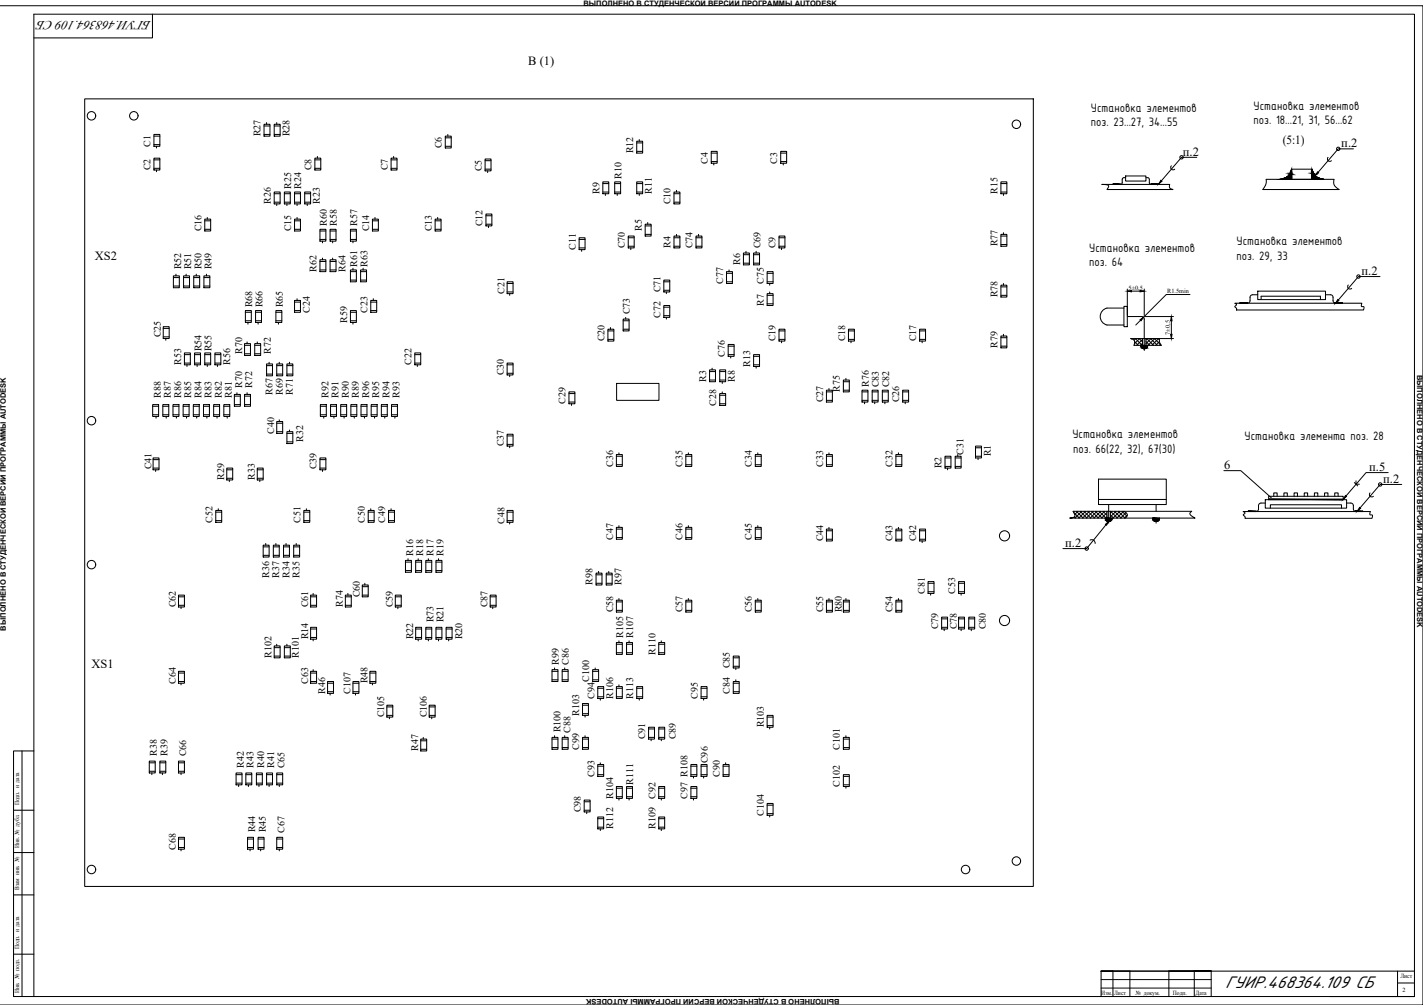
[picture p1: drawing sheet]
<svg xmlns="http://www.w3.org/2000/svg" width="841mm" height="594mm" viewBox="0 0 841 594" stroke-linecap="round" stroke-linejoin="round" font-family="sans-serif">
<g fill="none" stroke="#000" stroke-width=".59">
<path d="M0 3h841v591h-841M692 98a1.4 1.4 0 0 0 0 2 1.4 1.4 0 0 0 2 0M707 93h-9l-12 14M785 93a1.4 1.4 0 0 0 0 2 1.4 1.4 0 0 0 2 0M800 88h-9l-12 14M666 171v15M669 172h5M676 171v15M703 174h-14l-18 18M797 168a1.4 1.4 0 0 0 0 2 1.4 1.4 0 0 0 2 0M816 163h-13l-12 14M677 187h17"/>
<path d="M692 190v8M677 200h17M364 227h25v10h-25zM723 278h10l18 16M820 279h-13l-12 14M800 285l2 2M801 284v2h2M810 291a1.4 1.4 0 0 0 0 2 1.4 1.4 0 0 0 2 0M828 286h-12l-12 14M644 319a2 2 0 0 1 2 0 2 2 0 0 1 1 2M654 310l-12 14h-14M651 579h65"/>
<path d="M651 584h65"/>
<circle cx="698" cy="93" r="1"/>
<circle cx="791" cy="88" r="1"/>
<circle cx="803" cy="163" r="1"/>
<circle cx="816" cy="286" r="1"/>
<circle cx="642" cy="324" r="1"/>
</g>
<g fill="none" stroke="#000" stroke-width=".6">
<path d="M20 8h816v581h-816zM90 8v14h-70M50 58h561v466h-561zM91 79h3v7h-3zM156 73h4v7h-4zM156 74h4M156 79h4M158 72v1M162 73h4v7h-4zM162 74h4M162 79h4M164 72v1"/>
<path d="M265 79v1M91 93h3v8h-3zM91 99h3M91 94h3M91 85h3M91 80h3M92 86v1M186 93h4v8h-4zM186 99h4M186 94h4M188 92v1M231 93h4v8h-4z"/>
<path d="M231 99h4M231 94h4M233 92v1M263 80h4v7h-4zM263 86h4M263 81h4M287 94h3v7h-3zM287 100h3M287 95h3M376 83h4v7h-4zM376 89h4M376 84h4"/>
<path d="M378 82v1M420 89h4v7h-4zM420 95h4M420 90h4M422 96v1M461 89h4v7h-4zM461 95h4M461 90h4M463 96v1M92 101h.1M162 114h4v7h-4zM162 120h4"/>
<path d="M162 115h4M168 114h4v7h-4zM168 120h4M168 115h4M174 114h4v7h-4zM174 120h4M174 115h4M180 114h4v7h-4zM180 120h4M180 115h4M288 101v1M356 108h4v7h-4z"/>
<path d="M356 109h4M356 114h4M358 115v1M363 108h4v7h-4zM363 109h4M363 114h4M365 115v1M376 108h4v7h-4zM376 109h4M376 114h4M378 115v1M398 114h4v7h-4z"/>
<path d="M398 120h4M398 115h4M400 113v1M592 108h3v7h-3zM592 109h3M592 114h3M593 115v1M651 109h40v2l2 1h-39h1a1.5 1.5 0 0 0 0-2 1.5 1.5 0 0 0-2-1zM665 104h12v3h-12zM665 105h-1l-1 3-1 1M677 105l2 1v2l1 1h5M748 106h40v1a4 4 0 0 0 3 4v1h-45l2-3z"/>
<path d="M763 100h12v6h-12zM763 100a6 6 0 0 1-5 6h-2M775 100a7 7 0 0 0 6 6h1M121 130h4v7h-4zM121 136h4M121 131h4M123 129v1M164 121v1M170 121v1M174 130h4v7h-4zM174 136h4M174 131h4"/>
<path d="M176 121v1M176 129v1M182 121v1M189 136h4v7h-4zM189 137h4M195 136h4v7h-4zM195 137h4M207 136h4v7h-4zM207 137h4M220 130h4v7h-4zM220 136h4M220 131h4"/>
<path d="M222 129v1M257 130h4v7h-4zM257 136h4M257 131h4M259 129v1M287 127h4v7h-4zM287 133h4M287 128h4M289 134v1M371 140h4v7h-4zM381 133h4v7h-4zM381 139h4"/>
<path d="M381 134h4M383 132v1M398 140h4v7h-4zM400 139v1M411 140h4v7h-4zM413 139v1M460 140h4v7h-4zM592 139h3v7h-3zM592 140h3M593 138v1M189 154h4v7h-4zM189 142h4"/>
<path d="M189 160h4M189 155h4M191 143v1M191 153v1M195 154h4v7h-4zM195 142h4M195 160h4M195 155h4M197 143v1M197 153v1M207 160h4v7h-4zM207 142h4"/>
<path d="M209 143v1M209 159v1M213 160h4v7h-4zM215 159v1M342 141h4v7h-4zM342 142h4M342 147h4M344 148v1M371 146h4M371 141h4M373 147v1M398 146h4"/>
<path d="M398 141h4M411 146h4M411 141h4M431 160v1M439 150h4v7h-4zM439 156h4M439 151h4M441 149v1M445 150h4v7h-4zM445 156h4M445 151h4M447 149v1"/>
<path d="M460 146h4M460 141h4M462 147v1M592 145h3M102 163h4v7h-4zM102 169h4M102 164h4M104 162v1M108 163h4v7h-4zM108 169h4M108 164h4M110 162v1"/>
<path d="M115 163h3v7h-3zM115 169h3M115 164h3M116 162v1M121 163h3v7h-3zM121 169h3M121 164h3M122 162v1M174 178h4v7h-4zM174 179h4M176 177v1M207 161h4"/>
<path d="M207 166h4M213 161h4M213 166h4M219 178h4v7h-4zM219 179h4M221 177v1M300 167h3v7h-3zM300 173h3M300 168h3M301 174v1M392 166h4v7h-4zM392 167h4"/>
<path d="M392 172h4M394 173v1M429 161h4v7h-4zM429 167h4M429 162h4M453 161h4v7h-4zM453 174h4v7h-4zM453 175h4M453 167h4M453 162h4M453 180h4M455 168v1"/>
<path d="M455 173v1M592 169h3v7h-3zM592 170h3M592 175h3M593 168v1M730 179h75v1a1 1 0 0 0 0 1 1 1 0 0 0 1 0v2h-75v-1l-1-1 1-1zM733 179h4M743 172h40v5h-40zM743 174l-4 1v3l-2 1M745 177v-2h35v2M783 174l4 1 1 3 1 1M789 179h4"/>
<path d="M96 193h4v7h-4zM96 199h4M96 194h4M145 184h4v7h-4zM145 190h4M145 185h4M147 191v1M151 184h4v7h-4zM151 190h4M151 185h4M153 191v1M163 184h4v7h-4z"/>
<path d="M163 190h4M163 185h4M165 191v1M174 184h4M207 184h4v7h-4zM207 190h4M207 185h4M209 191v1M219 184h4M359 195h4v7h-4zM359 196h4M361 194v1"/>
<path d="M368 189h4v7h-4zM368 190h4M368 195h4M370 188v1M392 181h4v7h-4zM392 187h4M392 182h4M394 188v1M460 195h4v7h-4zM460 196h4M501 195h4v7h-4zM501 196h4"/>
<path d="M544 195h3v7h-3zM544 196h3M592 199h3v7h-3zM592 200h3M593 198v1M664 181h2v12h-2zM664 182h-10a5 5 0 0 0-4 5 5 5 0 0 0 4 5h10M666 187h9l1 1v16M98 200v1M109 209h4v7h-4zM109 210h4M109 215h4"/>
<path d="M111 216v1M115 209h4v7h-4zM115 210h4M115 215h4M117 216v1M121 209h4v7h-4zM121 210h4M121 215h4M123 216v1M127 209h4v7h-4zM127 210h4M127 215h4"/>
<path d="M129 216v1M145 203h3v7h-3zM145 209h3M145 204h3M146 202v1M151 203h3v7h-3zM151 209h3M151 204h3M152 202v1M158 215h3v7h-3zM158 216h3M159 214v1"/>
<path d="M164 215h3v7h-3zM164 216h3M165 214v1M170 215h3v7h-3zM170 216h3M171 214v1M245 209h4v7h-4zM245 210h4M245 215h4M247 216v1M300 215h3v7h-3zM300 216h3"/>
<path d="M359 201h4M419 219h4v7h-4zM419 220h4M421 218v1M425 219h4v7h-4zM425 220h4M430 204h4v7h-4zM430 210h4M430 205h4M432 211v1M445 210h4v7h-4zM445 216h4"/>
<path d="M445 211h4M447 217v1M460 201h4M462 202v1M501 201h4M503 202v1M544 201h3M545 202v1M592 205h3M668 200h17v2l1 2h-16v-1a2.1 2.1 0 0 0-1-3zM669 200h.1M670 204h1"/>
<path d="M671 202l2 2M671 200l4 4M671 200l-1 1M673 200l2 2M674 200l-4 3M674 204a2 2 0 0 0 2 2 2 2 0 0 0 2-2M675 200v4M675 201l-3 3M675 203l-1 1M676 206v1M677 200v4M677 202l3 2"/>
<path d="M678 200l4 4M678 200l-1 1M680 200l4 4M680 200l-3 3M682 200l4 4M683 200l-4 4M685 200v1M685 200l-4 4M685 202l-2 2M686 204h-1M90 239h4v7h-4zM96 239h4v7h-4z"/>
<path d="M102 239h4v7h-4zM108 239h4v7h-4zM114 239h4v7h-4zM120 239h4v7h-4zM126 239h4v7h-4zM132 239h4v7h-4zM139 233h3v7h-3zM139 239h3M139 234h3M140 232v1M145 233h3v7h-3zM145 239h3"/>
<path d="M145 234h3M146 232v1M158 221h3M164 221h3M170 221h3M189 239h4v7h-4zM195 239h4v7h-4zM201 239h4v7h-4zM207 239h4v7h-4zM213 239h4v7h-4zM219 239h4v7h-4zM225 239h4v7h-4z"/>
<path d="M231 239h4v7h-4zM300 221h3M301 222v1M336 232h4v7h-4zM336 238h4M336 233h4M338 239v1M419 225h4M425 233h4v7h-4zM425 239h4M425 234h4M425 225h4"/>
<path d="M427 226v1M427 232v1M488 231h4v7h-4zM488 237h4M488 232h4M490 230v1M498 225h4v7h-4zM498 231h4M498 226h4M500 224v1M509 231h4v7h-4zM509 237h4"/>
<path d="M509 232h4M511 238v1M515 231h4v7h-4zM515 237h4M515 232h4M517 238v1M521 231h4v7h-4zM521 237h4M521 232h4M523 238v1M533 231h4v7h-4zM533 237h4"/>
<path d="M533 232h4M535 238v1M90 245h4M90 240h4M92 246v1M96 245h4M96 240h4M98 246v1M102 245h4M102 240h4M104 246v1M108 245h4"/>
<path d="M108 240h4M110 246v1M114 245h4M114 240h4M116 246v1M120 245h4M120 240h4M122 246v1M126 245h4M126 240h4M128 246v1M132 245h4"/>
<path d="M132 240h4M134 246v1M164 249h3v7h-3zM164 255h3M164 250h3M165 248v1M170 255h3v7h-3zM170 256h3M171 254v1M189 245h4M189 240h4M191 246v1"/>
<path d="M195 245h4M195 240h4M197 246v1M201 245h4M201 240h4M203 246v1M207 245h4M207 240h4M209 246v1M213 245h4M213 240h4M215 246v1"/>
<path d="M219 245h4M219 240h4M221 246v1M225 245h4M225 240h4M227 246v1M231 245h4M231 240h4M233 246v1M300 257h3v7h-3zM300 258h3M90 271h4v7h-4z"/>
<path d="M90 277h4M90 272h4M92 278v1M134 277h4v7h-4zM134 278h4M152 277h4v7h-4zM152 278h4M170 261h3M189 271h4v7h-4zM189 277h4M189 272h4M191 278v1"/>
<path d="M300 263h3M301 264v1M364 269h4v7h-4zM364 270h4M364 275h4M366 268v1M405 269h4v7h-4zM405 270h4M405 275h4M407 268v1M446 269h4v7h-4zM446 270h4"/>
<path d="M446 275h4M448 268v1M488 269h4v7h-4zM488 270h4M488 275h4M490 268v1M529 269h4v7h-4zM529 270h4M529 275h4M531 268v1M559 270h3v7h-3zM559 271h3"/>
<path d="M559 276h3M560 277v1M565 270h3v7h-3zM565 271h3M565 276h3M566 269v1M577 264h3v7h-3zM577 270h3M577 265h3M578 271v1M134 283h4M136 284v1"/>
<path d="M152 283h4M154 284v1M649 283h40v15h-40zM649 295h40M655 298v11M683 298v4M745 297h3M745 297l-1 1-1 4h-5M748 295h48v5h-48zM750 295v-2h44v2M750 295h44M753 293v-2h2v2"/>
<path d="M759 293v-2h2v2M765 293v-2h2v2M771 293v-2h2v2M777 293v-2h2v2M783 293v-2h2v2M789 293v-2h2v2M796 297l3 1 1 3 1 1h9v1a1 1 0 0 0 0 1 1 1 0 0 0 1 0v2h-75v-1l-1-1 1-1-1-1h70M128 302h3v7h-3zM128 308h3M128 303h3M129 301v1M180 302h3v7h-3z"/>
<path d="M180 308h3M180 303h3M181 301v1M218 302h3v7h-3zM218 308h3M218 303h3M219 301v1M230 302h3v7h-3zM230 308h3M230 303h3M231 301v1M300 302h3v7h-3z"/>
<path d="M300 308h3M300 303h3M301 309v1M364 312h4v7h-4zM364 318h4M364 313h4M366 311v1M405 312h4v7h-4zM405 318h4M405 313h4M407 311v1M446 312h4v7h-4z"/>
<path d="M446 318h4M446 313h4M448 311v1M488 313h4v7h-4zM488 319h4M488 314h4M490 312v1M529 313h4v7h-4zM529 319h4M529 314h4M531 312v1M544 313h3v7h-3z"/>
<path d="M544 319h3M544 314h3M545 320v1M633 306h.1M634 302h70a1.7 1.7 0 0 0-1 2 1.7 1.7 0 0 0 2 2h1h-74a2.1 2.1 0 0 0 3-2zM635 303l3 3M635 302l-1 1M635 306h1M636 302l4 4M637 302l-2 2M638 302l4 4M639 302l-4 4"/>
<path d="M641 302l4 4M642 302l-4 4M643 302l4 4M644 302l-4 4M645 302l4 4M646 302l-4 4M647 302l4 4M648 302l-4 4M650 302l4 4M651 302l-4 4M652 302l2 3M653 302l-4 4"/>
<path d="M653 306a2 2 0 0 0 2 2 2 2 0 0 0 2-2M654 302v4M654 303l-3 3M654 305l-1 1M656 302v4M656 304l2 2M656 302l4 4M657 302l-1 1M659 302l4 4M660 302l-4 4M661 302l4 4M662 302l-4 4"/>
<path d="M663 302l3 3M664 302l-4 4M664 302l2 2-1 2M665 303l-3 3M666 305l-1 1M681 306a2 2 0 0 0 2 2 2 2 0 0 0 2-2M683 308v1M751 300v-2h42v2M156 322h3v7h-3zM156 323h3M156 328h3M157 321v1"/>
<path d="M162 322h3v7h-3zM162 323h3M162 328h3M163 321v1M168 322h3v7h-3zM168 323h3M168 328h3M169 321v1M174 322h3v7h-3zM174 323h3M174 328h3M175 321v1"/>
<path d="M240 331h3v7h-3zM240 332h3M240 337h3M241 330v1M246 331h3v7h-3zM246 332h3M246 337h3M247 330v1M252 331h3v7h-3zM252 332h3M252 337h3M253 330v1"/>
<path d="M258 331h3v7h-3zM258 332h3M258 337h3M259 330v1M352 339h4v7h-4zM352 340h4M354 338v1M358 339h4v7h-4zM358 340h4M360 338v1M105 352h4v7h-4zM105 358h4"/>
<path d="M105 353h4M107 359v1M184 352h3v7h-3zM184 358h3M184 353h3M185 351v1M204 352h4v7h-4zM204 358h4M204 353h4M206 351v1M214 346h4v7h-4zM214 352h4"/>
<path d="M214 347h4M216 345v1M234 352h3v7h-3zM234 358h3M234 353h3M235 359v1M290 352h3v7h-3zM290 358h3M290 353h3M291 359v1M352 345h4M358 345h4"/>
<path d="M364 355h4v7h-4zM364 356h4M366 354v1M405 355h4v7h-4zM405 356h4M407 354v1M446 355h4v7h-4zM446 356h4M448 354v1M488 355h4v7h-4zM488 356h4M490 354v1"/>
<path d="M498 355h4v7h-4zM498 356h4M500 354v1M529 355h4v7h-4zM529 356h4M531 354v1M549 344h3v7h-3zM549 350h3M549 345h3M550 351v1M567 344h3v7h-3zM567 350h3"/>
<path d="M567 345h3M568 351v1M184 371h3v7h-3zM184 377h3M184 372h3M185 378v1M246 371h3v7h-3zM246 377h3M246 372h3M247 378v1M252 371h3v7h-3zM252 377h3"/>
<path d="M252 372h3M253 378v1M258 371h3v7h-3zM258 377h3M258 372h3M259 378v1M264 371h3v7h-3zM264 377h3M264 372h3M265 378v1M364 380h4v7h-4zM364 361h4"/>
<path d="M366 379v1M370 380h4v7h-4zM372 379v1M389 380h4v7h-4zM391 379v1M405 361h4M446 361h4M488 361h4M498 361h4M529 361h4M557 365h3v7h-3zM557 371h3"/>
<path d="M557 366h3M558 372v1M567 365h3v7h-3zM567 371h3M567 366h3M568 372v1M573 365h3v7h-3zM573 371h3M573 366h3M574 372v1M105 397h4v7h-4zM105 398h4"/>
<path d="M162 382h4v7h-4zM162 388h4M162 383h4M164 381v1M168 382h4v7h-4zM168 388h4M168 383h4M170 381v1M184 397h3v7h-3zM184 398h3M185 396v1M219 397h3v7h-3z"/>
<path d="M219 398h3M326 396h4v7h-4zM326 397h4M328 395v1M332 396h4v7h-4zM332 397h4M334 395v1M350 396h4v7h-4zM350 397h4M352 395v1M364 381h4M364 386h4"/>
<path d="M370 381h4M370 386h4M389 381h4M389 386h4M433 388h4v7h-4zM433 394h4M433 389h4M435 395v1M105 403h4M107 404v1M184 403h3M194 403h3v7h-3z"/>
<path d="M194 409h3M194 404h3M195 410v1M209 403h3v7h-3zM209 409h3M209 404h3M210 410v1M219 403h3M220 404v1M229 417h3v7h-3zM229 418h3M254 417h3v7h-3z"/>
<path d="M254 418h3M326 402h4M332 402h4M344 416h4v7h-4zM344 417h4M350 402h4M353 406h4v7h-4zM353 412h4M353 407h4M355 413v1M364 406h4v7h-4zM364 412h4"/>
<path d="M364 407h4M366 405v1M376 406h4v7h-4zM376 412h4M376 407h4M378 413v1M414 406h4v7h-4zM414 412h4M414 407h4M416 413v1M433 403h4v7h-4zM433 409h4"/>
<path d="M433 404h4M435 402v1M229 423h3M230 424v1M249 437h3v7h-3zM249 438h3M250 436v1M254 423h3M255 424v1M326 436h4v7h-4zM326 437h4M328 435v1"/>
<path d="M332 436h4v7h-4zM332 437h4M334 435v1M344 436h4v7h-4zM344 437h4M344 422h4M346 423v1M346 435v1M383 430h4v7h-4zM383 436h4M383 431h4M385 437v1"/>
<path d="M389 430h4v7h-4zM389 436h4M389 431h4M391 437v1M453 423h4v7h-4zM453 429h4M453 424h4M455 430v1M498 436h4v7h-4zM498 437h4M500 435v1M13 444v145"/>
<path d="M20 444h-12v35h12M88 450h4v7h-4zM88 456h4M88 451h4M90 457v1M94 450h4v7h-4zM94 456h4M94 451h4M96 457v1M105 450h4v7h-4zM105 456h4M105 451h4"/>
<path d="M107 457v1M140 457h3v7h-3zM140 458h3M145 457h4v7h-4zM145 458h4M152 457h3v7h-3zM152 458h3M158 457h3v7h-3zM158 458h3M164 457h3v7h-3zM164 458h3M249 443h3"/>
<path d="M326 442h4M332 442h4M344 442h4M353 452h4v7h-4zM353 458h4M353 453h4M355 451v1M408 452h4v7h-4zM408 458h4M408 453h4M410 459v1M414 452h4v7h-4z"/>
<path d="M414 458h4M414 453h4M416 459v1M427 452h4v7h-4zM427 458h4M427 453h4M429 451v1M498 458h4v7h-4zM498 442h4M498 459h4M8 479v50M140 463h3"/>
<path d="M141 464v1M145 463h4M147 464v1M152 463h3M153 464v1M158 463h3M159 464v1M164 463h3M165 464v1M345 473h4v7h-4zM345 479h4M345 474h4"/>
<path d="M347 480v1M364 465h4v7h-4zM364 471h4M364 466h4M366 472v1M370 465h4v7h-4zM370 471h4M370 466h4M372 472v1M389 465h4v7h-4zM389 471h4M389 466h4"/>
<path d="M391 472v1M408 465h4v7h-4zM408 471h4M408 466h4M410 472v1M453 475h4v7h-4zM453 476h4M498 464h4M500 465v1M105 495h4v7h-4zM105 496h4M146 495h4v7h-4z"/>
<path d="M146 496h4M153 495h3v7h-3zM153 496h3M164 495h3v7h-3zM164 496h3M353 483h4v7h-4zM353 489h4M353 484h4M355 490v1M389 483h4v7h-4zM389 489h4M389 484h4"/>
<path d="M391 490v1M453 481h4M455 482v1M8 504h12M105 501h4M107 502v1M146 501h4M148 502v1M153 501h3M154 502v1M164 501h3M165 502v1"/>
<path d="M8 529v60h12M8 529h12M8 564h12M691 574v15M826 574v15M836 574h-185v15M658 589v-15h-7h17v15M706 589v-15h10h-25h25v15M826 581h10"/>
<circle cx="54" cy="68" r="2.5"/>
<circle cx="79" cy="68" r="2.5"/>
<circle cx="601" cy="73" r="2.5"/>
<circle cx="54" cy="249" r="2.5"/>
<circle cx="594" cy="317" r="3"/>
<circle cx="54" cy="334" r="2.5"/>
<circle cx="594" cy="367" r="3"/>
<circle cx="54" cy="514" r="2.5"/>
<circle cx="571" cy="514" r="2.5"/>
<circle cx="601" cy="509" r="2.5"/>
</g>
<g fill="#000" stroke="#000" stroke-width=".59">
<path d="M763 100v1zM763 102h-1zM775 100l1 1zM676 206h1zM655 308h1zM683 308h1z"/>
<path d="M658 109h4zM658 109h4z"/>
<path d="M680 109h5zM680 109h5z"/>
<path d="M763 101v1zM763 101v1z"/>
<path d="M762 102l1 1zM762 102l1 1z"/>
<path d="M762 103h1zM762 103h1z"/>
<path d="M762 103h1zM762 103h1z"/>
<path d="M762 103h1zM762 103h1z"/>
<path d="M762 103l1 1zM762 103l1 1z"/>
<path d="M762 104h1zM762 104h1z"/>
<path d="M761 104h2zM761 104h2z"/>
<path d="M761 104h2zM761 104h2z"/>
<path d="M761 104h2zM761 104h2z"/>
<path d="M761 104l2 1zM761 105h2z"/>
<path d="M761 105h2zM760 105h3z"/>
<path d="M760 105h3zM760 105h3z"/>
<path d="M760 105h3zM760 105h3z"/>
<path d="M760 105h3zM760 105h3z"/>
<path d="M760 105h3zM759 105h4z"/>
<path d="M759 105l4 1zM758 106h5z"/>
<path d="M758 106h5zM758 106h5z"/>
<path d="M758 106h5zM756 106h7z"/>
<path d="M775 101h1zM775 101h1z"/>
<path d="M775 101l1 1zM775 101l1 1h-1z"/>
<path d="M775 102h1zM775 102h1h-1z"/>
<path d="M775 102l1 1zM775 102l1 1z"/>
<path d="M775 103h2zM775 103h2z"/>
<path d="M775 103h2zM775 103h2z"/>
<path d="M775 103h2zM775 103h2z"/>
<path d="M775 103l2 1zM775 103l2 1z"/>
<path d="M775 104h2zM775 104h2z"/>
<path d="M775 104h2zM775 104h2z"/>
<path d="M775 104h3zM775 104h3z"/>
<path d="M775 104h3zM775 104h3z"/>
<path d="M775 104l3 1zM775 104l3 1z"/>
<path d="M775 105h3zM775 105h3z"/>
<path d="M775 105h4zM775 105h4z"/>
<path d="M775 105h4zM775 105h4z"/>
<path d="M775 105h4zM775 105h4z"/>
<path d="M775 105h5zM775 105h5z"/>
<path d="M775 105l5 1zM775 105l5 1z"/>
<path d="M775 106h6zM775 106h6z"/>
<path d="M775 106h7zM775 106h7z"/>
<path d="M733 179h4zM733 179h4z"/>
<path d="M789 179h4zM789 179h4z"/>
<path d="M676 206h1zM676 206h1z"/>
<path d="M675 206h2zM675 206h2z"/>
<path d="M675 206h2zM675 206h2z"/>
<path d="M675 206h3zM675 206h2z"/>
<path d="M675 205h3zM675 205l3 1z"/>
<path d="M675 205h3zM675 205h3z"/>
<path d="M674 205h4zM674 205h4z"/>
<path d="M674 205h4zM674 205h4z"/>
<path d="M674 204h4zM674 204l4 1z"/>
<path d="M674 204h4zM674 204h4z"/>
<path d="M750 295h44zM750 295h44z"/>
<path d="M655 308h1zM655 308h1z"/>
<path d="M654 308h2zM654 308h2z"/>
<path d="M654 308h2zM654 308h2z"/>
<path d="M654 308h3zM654 308h2z"/>
<path d="M654 308h3zM654 308h3z"/>
<path d="M654 307h3zM654 307l3 1z"/>
<path d="M653 307h4zM653 307h4z"/>
<path d="M653 307h4zM653 307h4z"/>
<path d="M653 307h4zM653 307h4z"/>
<path d="M653 306h4zM653 306l4 1z"/>
<path d="M683 308h1zM683 308h1z"/>
<path d="M682 308h2zM682 308h2z"/>
<path d="M682 308h2zM682 308h2z"/>
<path d="M682 308h3zM682 308h2z"/>
<path d="M682 308h3zM682 308h3z"/>
<path d="M682 307h3zM682 307l3 1z"/>
<path d="M681 307h4zM681 307h4z"/>
<path d="M681 307h4zM681 307h4z"/>
<path d="M681 307h4zM681 307h4z"/>
<path d="M681 306h4zM681 306l4 1z"/>
<path d="M738 302h4zM738 302h4z"/>
<path d="M801 302h4zM801 302h4z"/>
</g>
<circle cx="677" cy="204" r=".3" fill="#000"/>
<path d="M686 107h1l-2 2zM779 102l-2 2zM666 172h3v1zM674 172h2l-2 1zM791 177v1l-2 1zM674 189l2-1-2 2zM692 198h1l-1 2zM692 187l1 3h-1zM795 293l1 1-2 1zM653 310l2-2-1 2zM804 300v1l-2 1z" fill="#000" stroke="#000" stroke-width=".59"/>
<text font-size="10.9" x="724" y="584">ГУИР.468364.109 СБ</text>
<g font-size="7.8">
<text x="645" y="66">Установка элементов</text>
<text x="741" y="65">Установка элементов</text>
<text x="645" y="74">поз. 23...27, 34...55</text>
<text x="741" y="73">поз. 18...21, 31, 56...62</text>
<text x="644" y="149">Установка элементов</text>
<text x="731" y="145">Установка элементов</text>
<text x="731" y="153">поз. 29, 33</text>
<text x="644" y="157">поз. 64</text>
<text x="634" y="259">Установка элементов</text>
<text x="736" y="260">Установка элемента поз. 28</text>
<text x="634" y="268">поз. 66(22, 32), 67(30)</text>
</g>
<g font-size="7.4">
<text x="89" y="12" transform="rotate(-180 89 12)">БГУИ.468364.109 СБ</text>
<text x="312" y="39">В (1)</text>
<text x="758" y="85">(5:1)</text>
<text x="793" y="87">п.2</text>
<text x="699" y="92">п.2</text>
<text x="56" y="154">XS2</text>
<text x="805" y="162">п.2</text>
<text x="724" y="277">6</text>
<text x="809" y="278">п.5</text>
<text x="818" y="285">п.2</text>
<text x="630" y="323">п.2</text>
<text x="54" y="395">XS1</text>
</g>
<g font-size="5.9">
<text x="154" y="81" transform="rotate(-90 154 81)">R27</text>
<text x="171" y="81" transform="rotate(-90 171 81)">R28</text>
<text x="89" y="87" transform="rotate(-90 89 87)">C1</text>
<text x="261" y="88" transform="rotate(-90 261 88)">С6</text>
<text x="374" y="91" transform="rotate(-90 374 91)">R12</text>
<text x="89" y="101" transform="rotate(-90 89 101)">C2</text>
<text x="184" y="101" transform="rotate(-90 184 101)">С8</text>
<text x="229" y="101" transform="rotate(-90 229 101)">С7</text>
<text x="285" y="101" transform="rotate(-90 285 101)">С5</text>
<text x="418" y="97" transform="rotate(-90 418 97)">C4</text>
<text x="459" y="97" transform="rotate(-90 459 97)">C3</text>
<text x="367" y="106" transform="rotate(-90 367 106)">R10</text>
<text x="172" y="112" transform="rotate(-90 172 112)">R25</text>
<text x="178" y="112" transform="rotate(-90 178 112)">R24</text>
<text x="354" y="115" transform="rotate(-90 354 115)">R9</text>
<text x="385" y="115" transform="rotate(-90 385 115)">R11</text>
<text x="590" y="115" transform="rotate(-90 590 115)">R15</text>
<text x="160" y="121" transform="rotate(-90 160 121)">R26</text>
<text x="189" y="121" transform="rotate(-90 189 121)">R23</text>
<text x="396" y="121" transform="rotate(-90 396 121)">C10</text>
<text x="119" y="137" transform="rotate(-90 119 137)">С16</text>
<text x="172" y="137" transform="rotate(-90 172 137)">С15</text>
<text x="193" y="134" transform="rotate(-90 193 134)">R60</text>
<text x="199" y="134" transform="rotate(-90 199 134)">R58</text>
<text x="211" y="134" transform="rotate(-90 211 134)">R57</text>
<text x="218" y="137" transform="rotate(-90 218 137)">С14</text>
<text x="255" y="137" transform="rotate(-90 255 137)">С13</text>
<text x="285" y="134" transform="rotate(-90 285 134)">С12</text>
<text x="379" y="137" transform="rotate(-90 379 137)">R5</text>
<text x="340" y="148" transform="rotate(-90 340 148)">C11</text>
<text x="369" y="147" transform="rotate(-90 369 147)">C70</text>
<text x="396" y="147" transform="rotate(-90 396 147)">R4</text>
<text x="409" y="147" transform="rotate(-90 409 147)">C74</text>
<text x="449" y="147" transform="rotate(-90 449 147)">C69</text>
<text x="458" y="147" transform="rotate(-90 458 147)">C9</text>
<text x="590" y="146" transform="rotate(-90 590 146)">R77</text>
<text x="107" y="159" transform="rotate(-90 107 159)">R52</text>
<text x="113" y="159" transform="rotate(-90 113 159)">R51</text>
<text x="119" y="159" transform="rotate(-90 119 159)">R50</text>
<text x="125" y="159" transform="rotate(-90 125 159)">R49</text>
<text x="187" y="161" transform="rotate(-90 187 161)">R62</text>
<text x="204" y="161" transform="rotate(-90 204 161)">R64</text>
<text x="211" y="158" transform="rotate(-90 211 158)">R61</text>
<text x="217" y="158" transform="rotate(-90 217 158)">R63</text>
<text x="437" y="157" transform="rotate(-90 437 157)">R6</text>
<text x="427" y="168" transform="rotate(-90 427 168)">C77</text>
<text x="451" y="168" transform="rotate(-90 451 168)">C75</text>
<text x="298" y="174" transform="rotate(-90 298 174)">C21</text>
<text x="390" y="173" transform="rotate(-90 390 173)">C71</text>
<text x="590" y="176" transform="rotate(-90 590 176)">R78</text>
<text x="149" y="182" transform="rotate(-90 149 182)">R68</text>
<text x="155" y="182" transform="rotate(-90 155 182)">R66</text>
<text x="167" y="182" transform="rotate(-90 167 182)">R65</text>
<text x="183" y="185" transform="rotate(-90 183 185)">С24</text>
<text x="217" y="185" transform="rotate(-90 217 185)">С23</text>
<text x="372" y="186" transform="rotate(-90 372 186)">C73</text>
<text x="451" y="181" transform="rotate(-90 451 181)">R7</text>
<text x="205" y="191" transform="rotate(-90 205 191)">R59</text>
<text x="390" y="188" transform="rotate(-90 390 188)">C72</text>
<text x="95" y="199" transform="rotate(-90 95 199)">C25</text>
<text x="357" y="202" transform="rotate(-90 357 202)">C20</text>
<text x="458" y="202" transform="rotate(-90 458 202)">C19</text>
<text x="499" y="202" transform="rotate(-90 499 202)">C18</text>
<text x="542" y="202" transform="rotate(-90 542 202)">C17</text>
<text x="119" y="208" transform="rotate(-90 119 208)">R54</text>
<text x="125" y="208" transform="rotate(-90 125 208)">R55</text>
<text x="143" y="209" transform="rotate(-90 143 209)">R70</text>
<text x="160" y="209" transform="rotate(-90 160 209)">R72</text>
<text x="590" y="206" transform="rotate(-90 590 206)">R79</text>
<text x="107" y="216" transform="rotate(-90 107 216)">R53</text>
<text x="136" y="216" transform="rotate(-90 136 216)">R56</text>
<text x="243" y="216" transform="rotate(-90 243 216)">C22</text>
<text x="428" y="211" transform="rotate(-90 428 211)">C76</text>
<text x="298" y="222" transform="rotate(-90 298 222)">С30</text>
<text x="443" y="217" transform="rotate(-90 443 217)">R13</text>
<text x="417" y="226" transform="rotate(-90 417 226)">R3</text>
<text x="434" y="226" transform="rotate(-90 434 226)">R8</text>
<text x="143" y="229" transform="rotate(-90 143 229)">R70</text>
<text x="149" y="229" transform="rotate(-90 149 229)">R72</text>
<text x="161" y="233" transform="rotate(-90 161 233)">R67</text>
<text x="167" y="233" transform="rotate(-90 167 233)">R69</text>
<text x="173" y="233" transform="rotate(-90 173 233)">R71</text>
<text x="496" y="232" transform="rotate(-90 496 232)">R75</text>
<text x="513" y="229" transform="rotate(-90 513 229)">R76</text>
<text x="519" y="229" transform="rotate(-90 519 229)">C83</text>
<text x="525" y="229" transform="rotate(-90 525 229)">C82</text>
<text x="95" y="235" transform="rotate(-90 95 235)">R88</text>
<text x="101" y="235" transform="rotate(-90 101 235)">R87</text>
<text x="107" y="235" transform="rotate(-90 107 235)">R86</text>
<text x="113" y="235" transform="rotate(-90 113 235)">R85</text>
<text x="119" y="235" transform="rotate(-90 119 235)">R84</text>
<text x="125" y="235" transform="rotate(-90 125 235)">R83</text>
<text x="131" y="235" transform="rotate(-90 131 235)">R82</text>
<text x="137" y="235" transform="rotate(-90 137 235)">R81</text>
<text x="194" y="235" transform="rotate(-90 194 235)">R92</text>
<text x="200" y="235" transform="rotate(-90 200 235)">R91</text>
<text x="206" y="235" transform="rotate(-90 206 235)">R90</text>
<text x="212" y="235" transform="rotate(-90 212 235)">R89</text>
<text x="218" y="235" transform="rotate(-90 218 235)">R96</text>
<text x="224" y="235" transform="rotate(-90 224 235)">R95</text>
<text x="230" y="235" transform="rotate(-90 230 235)">R94</text>
<text x="236" y="235" transform="rotate(-90 236 235)">R93</text>
<text x="334" y="239" transform="rotate(-90 334 239)">C29</text>
<text x="423" y="240" transform="rotate(-90 423 240)">C28</text>
<text x="486" y="238" transform="rotate(-90 486 238)">C27</text>
<text x="531" y="238" transform="rotate(-90 531 238)">C26</text>
<text x="162" y="256" transform="rotate(-90 162 256)">C40</text>
<text x="179" y="261" transform="rotate(-90 179 261)">R32</text>
<text x="298" y="264" transform="rotate(-90 298 264)">С37</text>
<text x="570" y="269" transform="rotate(-90 570 269)">C31</text>
<text x="586" y="270" transform="rotate(-90 586 270)">R1</text>
<text x="362" y="276" transform="rotate(-90 362 276)">C36</text>
<text x="403" y="276" transform="rotate(-90 403 276)">C35</text>
<text x="444" y="276" transform="rotate(-90 444 276)">C34</text>
<text x="486" y="276" transform="rotate(-90 486 276)">C33</text>
<text x="527" y="276" transform="rotate(-90 527 276)">C32</text>
<text x="89" y="277" transform="rotate(-90 89 277)">С41</text>
<text x="187" y="277" transform="rotate(-90 187 277)">С39</text>
<text x="557" y="277" transform="rotate(-90 557 277)">R2</text>
<text x="133" y="284" transform="rotate(-90 133 284)">R29</text>
<text x="151" y="284" transform="rotate(-90 151 284)">R33</text>
<text x="126" y="309" transform="rotate(-90 126 309)">С52</text>
<text x="178" y="309" transform="rotate(-90 178 309)">С51</text>
<text x="216" y="309" transform="rotate(-90 216 309)">С50</text>
<text x="228" y="309" transform="rotate(-90 228 309)">С49</text>
<text x="298" y="309" transform="rotate(-90 298 309)">С48</text>
<text x="362" y="319" transform="rotate(-90 362 319)">C47</text>
<text x="403" y="319" transform="rotate(-90 403 319)">C46</text>
<text x="444" y="319" transform="rotate(-90 444 319)">C45</text>
<text x="486" y="320" transform="rotate(-90 486 320)">C44</text>
<text x="527" y="320" transform="rotate(-90 527 320)">C43</text>
<text x="542" y="320" transform="rotate(-90 542 320)">C42</text>
<text x="244" y="328" transform="rotate(-90 244 328)">R16</text>
<text x="250" y="328" transform="rotate(-90 250 328)">R18</text>
<text x="256" y="328" transform="rotate(-90 256 328)">R17</text>
<text x="262" y="328" transform="rotate(-90 262 328)">R19</text>
<text x="159" y="341" transform="rotate(-90 159 341)">R36</text>
<text x="165" y="341" transform="rotate(-90 165 341)">R37</text>
<text x="171" y="341" transform="rotate(-90 171 341)">R34</text>
<text x="177" y="341" transform="rotate(-90 177 341)">R35</text>
<text x="350" y="346" transform="rotate(-90 350 346)">R98</text>
<text x="367" y="346" transform="rotate(-90 367 346)">R97</text>
<text x="213" y="353" transform="rotate(-90 213 353)">C60</text>
<text x="547" y="351" transform="rotate(-90 547 351)">C81</text>
<text x="565" y="351" transform="rotate(-90 565 351)">C53</text>
<text x="104" y="359" transform="rotate(-90 104 359)">C62</text>
<text x="182" y="359" transform="rotate(-90 182 359)">C61</text>
<text x="203" y="359" transform="rotate(-90 203 359)">R74</text>
<text x="232" y="359" transform="rotate(-90 232 359)">C59</text>
<text x="288" y="359" transform="rotate(-90 288 359)">C87</text>
<text x="362" y="362" transform="rotate(-90 362 362)">C58</text>
<text x="403" y="362" transform="rotate(-90 403 362)">C57</text>
<text x="444" y="362" transform="rotate(-90 444 362)">C56</text>
<text x="486" y="362" transform="rotate(-90 486 362)">C55</text>
<text x="497" y="362" transform="rotate(-90 497 362)">R80</text>
<text x="527" y="362" transform="rotate(-90 527 362)">C54</text>
<text x="256" y="368" transform="rotate(-90 256 368)">R73</text>
<text x="262" y="368" transform="rotate(-90 262 368)">R21</text>
<text x="182" y="378" transform="rotate(-90 182 378)">R14</text>
<text x="244" y="378" transform="rotate(-90 244 378)">R22</text>
<text x="273" y="378" transform="rotate(-90 273 378)">R20</text>
<text x="368" y="377" transform="rotate(-90 368 377)">R105</text>
<text x="374" y="377" transform="rotate(-90 374 377)">R107</text>
<text x="555" y="372" transform="rotate(-90 555 372)">C79</text>
<text x="566" y="372" transform="rotate(-90 566 372)">C78</text>
<text x="583" y="372" transform="rotate(-90 583 372)">C80</text>
<text x="161" y="389" transform="rotate(-90 161 389)">R102</text>
<text x="177" y="389" transform="rotate(-90 177 389)">R101</text>
<text x="387" y="387" transform="rotate(-90 387 387)">R110</text>
<text x="330" y="393" transform="rotate(-90 330 393)">R99</text>
<text x="336" y="393" transform="rotate(-90 336 393)">C86</text>
<text x="431" y="395" transform="rotate(-90 431 395)">C85</text>
<text x="104" y="404" transform="rotate(-90 104 404)">C64</text>
<text x="182" y="404" transform="rotate(-90 182 404)">C63</text>
<text x="217" y="404" transform="rotate(-90 217 404)">R48</text>
<text x="348" y="403" transform="rotate(-90 348 403)">C100</text>
<text x="192" y="410" transform="rotate(-90 192 410)">R46</text>
<text x="207" y="410" transform="rotate(-90 207 410)">C107</text>
<text x="351" y="413" transform="rotate(-90 351 413)">C94</text>
<text x="362" y="413" transform="rotate(-90 362 413)">R106</text>
<text x="374" y="413" transform="rotate(-90 374 413)">R113</text>
<text x="412" y="413" transform="rotate(-90 412 413)">C95</text>
<text x="431" y="410" transform="rotate(-90 431 410)">C84</text>
<text x="227" y="424" transform="rotate(-90 227 424)">C105</text>
<text x="252" y="424" transform="rotate(-90 252 424)">C106</text>
<text x="342" y="423" transform="rotate(-90 342 423)">R103</text>
<text x="451" y="430" transform="rotate(-90 451 430)">R103</text>
<text x="331" y="433" transform="rotate(-90 331 433)">R100</text>
<text x="337" y="433" transform="rotate(-90 337 433)">C88</text>
<text x="381" y="437" transform="rotate(-90 381 437)">C91</text>
<text x="399" y="437" transform="rotate(-90 399 437)">C89</text>
<text x="342" y="443" transform="rotate(-90 342 443)">C99</text>
<text x="496" y="443" transform="rotate(-90 496 443)">C101</text>
<text x="93" y="447" transform="rotate(-90 93 447)">R38</text>
<text x="99" y="447" transform="rotate(-90 99 447)">R39</text>
<text x="110" y="447" transform="rotate(-90 110 447)">C66</text>
<text x="247" y="444" transform="rotate(-90 247 444)">R47</text>
<text x="144" y="454" transform="rotate(-90 144 454)">R42</text>
<text x="150" y="454" transform="rotate(-90 150 454)">R43</text>
<text x="156" y="454" transform="rotate(-90 156 454)">R40</text>
<text x="162" y="454" transform="rotate(-90 162 454)">R41</text>
<text x="168" y="454" transform="rotate(-90 168 454)">C65</text>
<text x="418" y="451" transform="rotate(-90 418 451)">C96</text>
<text x="351" y="459" transform="rotate(-90 351 459)">C93</text>
<text x="425" y="459" transform="rotate(-90 425 459)">C90</text>
<text x="374" y="464" transform="rotate(-90 374 464)">R111</text>
<text x="496" y="465" transform="rotate(-90 496 465)">C102</text>
<text x="362" y="472" transform="rotate(-90 362 472)">R104</text>
<text x="387" y="472" transform="rotate(-90 387 472)">C92</text>
<text x="406" y="472" transform="rotate(-90 406 472)">C97 R108</text>
<text x="343" y="480" transform="rotate(-90 343 480)">C98</text>
<text x="451" y="482" transform="rotate(-90 451 482)">C104</text>
<text x="362" y="490" transform="rotate(-90 362 490)">R112</text>
<text x="387" y="490" transform="rotate(-90 387 490)">R109</text>
<text x="151" y="492" transform="rotate(-90 151 492)">R44</text>
<text x="157" y="492" transform="rotate(-90 157 492)">R45</text>
<text x="168" y="492" transform="rotate(-90 168 492)">C67</text>
<text x="104" y="502" transform="rotate(-90 104 502)">C68</text>
</g>
<g font-size="4.4">
<text x="345" y="4">ВЫПОЛНЕНО В СТУДЕНЧЕСКОЙ ВЕРСИИ ПРОГРАММЫ AUTODESK</text>
<text x="838" y="221" transform="rotate(90 838 221)">ВЫПОЛНЕНО В СТУДЕНЧЕСКОЙ ВЕРСИИ ПРОГРАММЫ AUTODESK</text>
<text x="3" y="373" transform="rotate(-90 3 373)">ВЫПОЛНЕНО В СТУДЕНЧЕСКОЙ ВЕРСИИ ПРОГРАММЫ AUTODESK</text>
<text x="496" y="591" transform="rotate(-180 496 591)">ВЫПОЛНЕНО В СТУДЕНЧЕСКОЙ ВЕРСИИ ПРОГРАММЫ AUTODESK</text>
</g>
<g font-size="3.7">
<text x="667" y="171">5±0,5</text>
<text x="690" y="173">R1.5min</text>
<text x="691" y="198" transform="rotate(-90 691 198)">7±0,5</text>
<text x="11" y="476" transform="rotate(-90 11 476)">Подп. и дата</text>
<text x="11" y="501" transform="rotate(-90 11 501)">Инв. № дубл.</text>
<text x="11" y="526" transform="rotate(-90 11 526)">Взам инв. №</text>
<text x="11" y="561" transform="rotate(-90 11 561)">Подп. и дата</text>
<text x="828" y="578">Лист</text>
<text x="11" y="587" transform="rotate(-90 11 587)">Инв. № подл.</text>
<text x="829" y="587">2</text>
<text x="651" y="588">Изм.</text>
<text x="659" y="588">Лист</text>
<text x="671" y="588">№ докум.</text>
<text x="693" y="588">Подп.</text>
<text x="707" y="588">Дата</text>
</g>
</svg>
